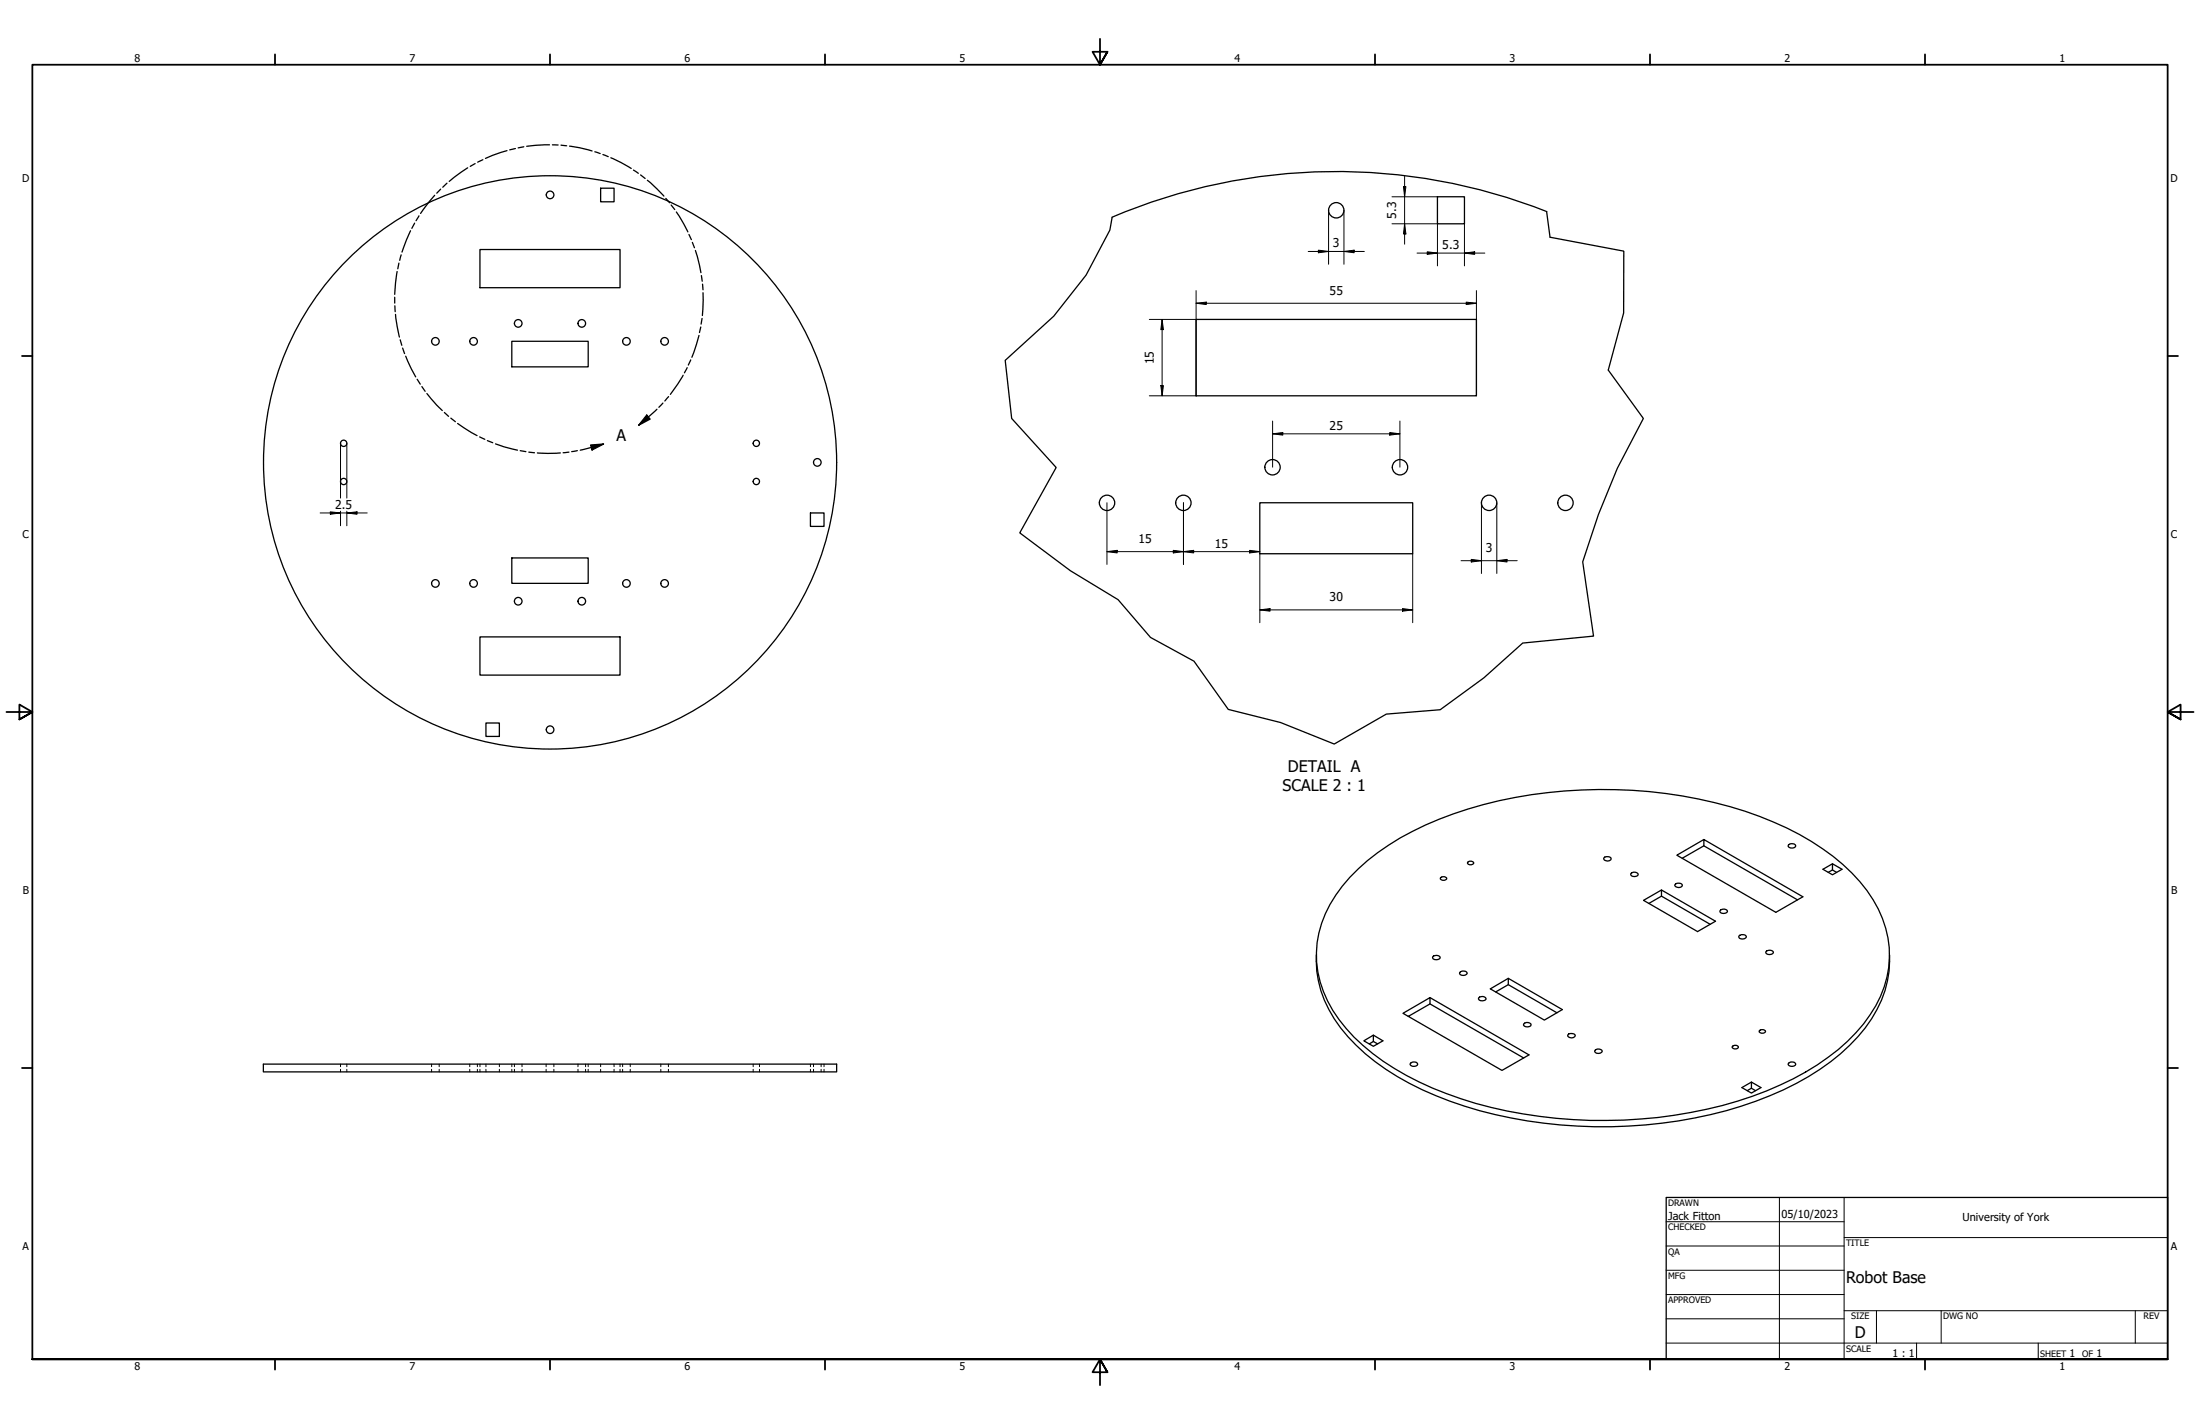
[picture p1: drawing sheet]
<svg xmlns="http://www.w3.org/2000/svg" width="864mm" height="559mm" viewBox="0 0 864 559" stroke-linecap="round" stroke-linejoin="round" font-family="sans-serif">
<!-- layer: Hidden (ANSI) -->
<g fill="none" stroke="#000" stroke-width=".39">
<path d="M133.7 417.6v1M133.7 419.6v1M136.1 417.6v1M136.1 419.6v1M169.4 417.6v1M169.4 419.6v1M172.4 417.6v1M172.4 419.6v1M184.4 417.6v1M184.4 419.6v1M187.4 417.6v1M187.4 419.6v1"/>
<path d="M188.4 417.6v1M188.4 419.6v1M190.8 417.6v1M190.8 419.6v1M196 417.6v1M196 419.6v1M200.9 417.6v1M200.9 419.6v1M201.9 417.6v1M201.9 419.6v1M204.9 417.6v1M204.9 419.6v1"/>
<path d="M214.4 417.6v1M214.4 419.6v1M217.4 417.6v1M217.4 419.6v1M226.9 417.6v1M226.9 419.6v1M229.9 417.6v1M229.9 419.6v1M230.9 417.6v1M230.9 419.6v1M235.8 417.6v1M235.8 419.6v1"/>
<path d="M241 417.6v1M241 419.6v1M243.4 417.6v1M243.4 419.6v1M244.4 417.6v1M244.4 419.6v1M247.4 417.6v1M247.4 419.6v1M259.4 417.6v1M259.4 419.6v1M262.4 417.6v1M262.4 419.6v1"/>
<path d="M295.7 417.6v1M295.7 419.6v1M298.1 417.6v1M298.1 419.6v1M318.1 417.6v1M318.1 419.6v1M319.3 417.6v1M319.3 419.6v1M322.3 417.6v1M322.3 419.6v1M323.5 417.6v1M323.5 419.6v1"/>
</g>
<!-- layer: Visible (ANSI) -->
<g fill="none" stroke="#000" stroke-width=".51">
<path d="M235.8 73.9h5.2v5.3h-5.2zM564.3 77.2h10.6v10.6h-10.6zM188.4 97.9h55v15h-55zM607.2 83a225 225 0 0 0-170.7 2.2M200.9 133.9h30v10.1h-30zM469.5 125.3h110.1v30h-110.1zM494.5 197.3h60v20h-60zM200.9 218.9h30v10h-30zM318.1 201.3h5.4v5.3h-5.4zM188.4 249.9h55v15h-55zM190.8 283.7h5.2v5.3h-5.2zM576.4 338.1a1.37 1.37 0 0 1 2.1 .7 1.35 1.35 0 0 1-1.3 .6 1.35 1.35 0 0 1-1.1-.9z"/>
<path d="M629.5 336.7a1.8 1.8 0 0 1 3 .4 1.59 1.59 0 0 1-1.6 .8 1.59 1.59 0 0 1-1.4-1.2zM668.8 329.4l-10.6 6.2 38.9 22.4 10.6-6.1-38.9-22.5v2.5l-8.5 4.9M668.8 331.9l36.8 21.2M702 331.7a1.8 1.8 0 0 1 2.9 .3 1.84 1.84 0 0 1-3 .1zM719.3 339l-3.7 2.1 3.7 2.2 3.8-2.2-3.8-2.1v2.4l-1.6 .9M533.2 340.9a103 103 0 0 1 37.4-21.6 184.7 184.7 0 0 1 120.1 1.1 97.7 97.7 0 0 1 39.4 25.5 42.1 42.1 0 0 1 10.6 37.5 54.5 54.5 0 0 1-19.1 28.5 127.3 127.3 0 0 1-58 24.7 185 185 0 0 1-95.8-7.5 97.7 97.7 0 0 1-39.4-25.6 41.6 41.6 0 0 1-9.6-41.2 53.6 53.6 0 0 1 14.4-21.4zM565.4 344.6a1.41 1.41 0 0 1 2.5 .3 1.41 1.41 0 0 1-2.5-.3zM640.1 342.8a1.8 1.8 0 0 1 3 .4 1.78 1.78 0 0 1-3 .1zM652.2 349.2l-7 4.1 21.2 12.3 7-4.1-21.2-12.3v2.5l-4.9 2.8M652.2 351.7l19.1 11M657.5 347.2a1.8 1.8 0 0 1 2.9 .3 1.8 1.8 0 0 1-3 0zM675.5 357a1.82 1.82 0 0 1 2.6 .7 1.88 1.88 0 0 1-3 .1z"/>
<path d="M719.3 341.4l1.6 .9M516.7 374.8a43.8 43.8 0 0 0 12.4 32 96.4 96.4 0 0 0 40.1 25.3 184.3 184.3 0 0 0 120.1 0 99 99 0 0 0 40-25.3 44.6 44.6 0 0 0 12.4-32M562.4 375.5a1.79 1.79 0 0 1 2.9 .4 1.89 1.89 0 0 1-2.9 0zM682.6 367.3a1.87 1.87 0 0 1 2.9 .4 1.84 1.84 0 0 1-2.9 .1zM693.5 373.1a1.87 1.87 0 0 1 2.7 .7 1.84 1.84 0 0 1-3 .1zM561.3 391.5l38.9 22.5-10.6 6.1-38.9-22.5 10.6-6.1v2.5l-8.5 4.8M561.3 394l36.8 21.2M573 381.6a1.87 1.87 0 0 1 2.9 .4 1.84 1.84 0 0 1-2.9 .1zM580.4 391.7a1.79 1.79 0 0 1 3 .3 1.89 1.89 0 0 1-3 0zM592.1 383.9l-7.1 4.1 21.2 12.3 7.1-4.1-21.2-12.3v2.5l-5 2.9M592.1 386.4l19.1 11M103.4 417.6h225v3h-225z"/>
<path d="M539.1 406.2l-3.7 2.2 3.7 2.2 3.8-2.2-3.8-2.2v2.5l-1.6 .9M539.1 408.7l1.7 .9M553.6 417.3a1.8 1.8 0 0 1 2.9 .3 1.84 1.84 0 0 1-3 .2zM598.1 401.8a1.8 1.8 0 0 1 2.9 .3 1.84 1.84 0 0 1-3 .2zM615.8 405.8a1.97 1.97 0 0 1 2.6 .7 1.8 1.8 0 0 1-3 0zM626 412.2a1.81 1.81 0 0 1 3 .4 1.84 1.84 0 0 1-3 .1zM680 410.7a1.35 1.35 0 0 1 1.3-.6 1.35 1.35 0 0 1 1.1 1 1.37 1.37 0 0 1-1.4 .6 1.37 1.37 0 0 1-1-1zM690.6 404.6a1.41 1.41 0 0 1 2.4 .3 1.41 1.41 0 0 1-2.4-.3zM702 417.3a1.8 1.8 0 0 1 2.9 .3 1.84 1.84 0 0 1-3 .2zM687.5 424.6l-3.7 2.2 3.7 2.1 3.8-2.1-3.8-2.2v2.4l-1.6 1M687.5 427l1.6 1"/>
<circle cx="215.9" cy="76.5" r="1.49"/>
<circle cx="524.5" cy="82.5" r="3"/>
<circle cx="170.9" cy="134" r="1.49"/>
<circle cx="185.9" cy="134" r="1.49"/>
<circle cx="203.4" cy="126.9" r="1.49"/>
<circle cx="228.4" cy="126.9" r="1.49"/>
<circle cx="245.9" cy="134" r="1.49"/>
<circle cx="260.9" cy="134" r="1.49"/>
<circle cx="134.9" cy="174" r="1.24"/>
<circle cx="296.9" cy="174" r="1.24"/>
<circle cx="134.9" cy="188.9" r="1.24"/>
<circle cx="215.9" cy="181.5" r="112.5"/>
<circle cx="296.9" cy="188.9" r="1.24"/>
<circle cx="320.8" cy="181.5" r="1.49"/>
<circle cx="434.6" cy="197.3" r="3"/>
<circle cx="464.5" cy="197.3" r="3"/>
<circle cx="499.5" cy="183.4" r="3"/>
<circle cx="549.6" cy="183.4" r="3"/>
<circle cx="584.5" cy="197.3" r="3"/>
<circle cx="614.5" cy="197.3" r="3"/>
<circle cx="170.9" cy="228.9" r="1.49"/>
<circle cx="185.9" cy="228.9" r="1.49"/>
<circle cx="203.4" cy="235.9" r="1.49"/>
<circle cx="228.4" cy="235.9" r="1.49"/>
<circle cx="245.9" cy="228.9" r="1.49"/>
<circle cx="260.9" cy="228.9" r="1.49"/>
<circle cx="215.9" cy="286.4" r="1.49"/>
</g>
<!-- layer: Break Line (ANSI) -->
<path d="M607.1 83.1l1.4 10 28.9 5.5-.1 24.2-6 22.4 13.8 19-10.2 19.6-7.5 18.1-6.1 18.6 4.2 29.1-27.8 2.7-15.2 13.7-17.2 12.5-21.1 1.7-20.5 11.8-21-8.5-20.5-5.1-13.5-18.9-17.1-9.4-12.7-14.8-18.7-11.3-19.9-14.9 14.3-25.6-17.5-19.3-2.5-22.8 19-17.3 12.7-16.2 9.4-17.6 .9-5" fill="none" stroke="#000" stroke-width=".51"/>
<!-- layer: Detail Boundary (ANSI) -->
<g fill="none" stroke="#000" stroke-width=".51">
<path d="M199 59.1l-8.4 3.1M202.3 58.3l-2.2 .5M205.6 57.6l-2.2 .4M215.7 56.8l-8.9 .6M216.9 56.8l2.2 .1M220.2 57l2.2 .2M223.6 57.3l3.9 .7 4.9 1.2M233.5 59.6l2.1 .7M170.6 76.6l-5.5 7.2M173 74.2l-1.6 1.6M175.5 71.9l-1.7 1.6M183.6 65.8l-7.3 5.4"/>
<path d="M186.5 64.2l-1.9 1.1M189.5 62.7l-2 .9M236.7 60.6l2.1 .9M239.8 61.9l4 1.9 4 2.3M248.7 66.7l1.9 1.3M251.5 68.6l1.7 1.4M254.1 70.7l6.5 6.3M261.4 77.9l1.4 1.7M161.2 90.6l-3.4 8.3M162.8 87.6l-1.1 2M164.5 84.7l-1.2 1.9M263.5 80.5l1.4 1.7"/>
<path d="M265.5 83.2l4.5 7.8M270.4 92l1 2M271.8 95.1l.8 2.1M273 98.3l2.1 8.7M154.9 116.6v2.3M155.9 106.6l-1 8.9M156.6 103.3l-.5 2.2M157.5 100l-.6 2.2M275.3 108.1l.4 2.3M275.8 111.5l.2 2.2M276 114.9l-.3 8.9M155 120l.1 2.3"/>
<path d="M155.3 123.4l1.5 8.9M157.1 133.3l.6 2.2M158.1 136.6l.7 2.1M159.3 139.8l3.9 8.1M274.4 131.6l-2.8 8.6M275.1 128.3l-.5 2.2M275.6 125l-.4 2.2M163.8 148.8l1.2 1.9M165.6 151.7l1.3 1.8M167.6 154.4l6 6.7M260.2 158.2l-1.6 1.6M262.4 155.6l-1.4 1.8"/>
<path d="M268.2 147.3l-5.1 7.4M269.7 144.3l-1 2M271.1 141.2l-.9 2.1M174.4 161.9l1.7 1.5M177 164.1l1.8 1.4M179.6 166.2l7.7 4.7M188.3 171.4l2 1M191.3 172.9l2.1 .8M194.5 174.2l8.6 2.5M204.2 176.8l2.2 .4M207.6 177.4l2.2 .3M210.9 177.7h9.1"/>
<path d="M223.3 177.4l-2.3 .3M226.6 176.8l-2.2 .4M231.8 174.6l5.1-.4-4.5 2.4zM236.9 174.2l-9.1 2.5M253.9 162.9l1.3 1.6-4.5 2.4zM257.9 160.6l-7.2 6.3"/>
</g>
<g fill="#000">
<path d="M231.8 174.6l5.1-.4-4.5 2.4z" fill-rule="evenodd"/>
<path d="M253.9 162.9l1.3 1.6-4.5 2.4z" fill-rule="evenodd"/>
</g>
<!-- layer: Border (ANSI) -->
<g fill="none" stroke="#000" stroke-width=".7">
<path d="M431.8 15.2v10.2l-2.9-5.1h5.8l-2.9 5.1 2.9-5.1M107.9 21.3v4.1M215.9 21.3v4.1M323.8 21.3v4.1M539.8 21.3v4.1M647.7 21.3v4.1M755.6 21.3v4.1M8.6 139.7h4.1M850.9 139.7h4.1M2.5 279.4h10.2l-5.1-2.9v5.8l5.1-2.9-5.1 2.9M861.1 279.4h-10.2l5.1-2.9v5.8l-5.1-2.9 5.1 2.9M8.6 419.1h4.1"/>
<path d="M850.9 419.1h4.1M12.7 533.4v-508h838.2v508h-838.2h838.2M107.9 533.4v4.1M215.9 533.4v4.1M323.8 533.4v4.1M434.7 538.5l-2.9-5.1 2.9 5.1h-5.8l2.9-5.1v10.2M539.8 533.4v4.1M647.7 533.4v4.1M755.6 533.4v4.1"/>
</g>
<!-- layer: Title (ANSI) -->
<g fill="none" stroke="#000" stroke-width=".39">
<path d="M654 479.4h69.9M698.5 469.9v63.5M723.9 469.9v63.5M654 488.9h69.9M654 498.5h69.9M723.9 485.6h127M654 508h69.9M654 517.5h69.9M723.9 514.3h127M736.6 514.3v12.7M762 514.3v12.7M838.2 514.3v12.7"/>
<path d="M654 527h196.9M752.3 527v6.4M800.1 527v6.4"/>
</g>
<path d="M654 469.9h196.9v63.5h-196.9z" fill="none" stroke="#000" stroke-width=".51"/>
<!-- layer: Dimension (ISO) -->
<g fill="none" stroke="#000" stroke-width=".39">
<path d="M546.4 77.2h17.9M550.9 73.2h1l-.5 4zM551.4 69.2v26.6M513.5 98.7h22.1M517.5 98.2l4 .5-4 .5zM521.5 82.5v21.2M527.6 98.7l4-.5v1zM527.6 82.5v21.2M546.4 87.8h17.9v16.5M551.4 87.8l.5 4h-1zM556.3 99.3h26.6M560.3 98.8l4 .5-4 .5z"/>
<path d="M574.9 99.3l4-.5v1zM574.9 87.8v16.5M469.5 119l4-.4v.9zM469.5 119h110.1M469.5 114v41.3h-18.3M575.6 118.6l4 .4-4 .5zM579.6 114v41.3M451.2 125.3h18.3M456.2 125.3l.5 4h-1zM456.2 125.3v30M455.7 151.3h1l-.5 4zM133.7 173.9v21.6"/>
<path d="M136.1 173.9v21.6M499.6 170.2l4-.5v1.1zM499.6 170.2h49.9M499.6 165.2v18.1M545.5 169.7l4 .5-4 .6zM549.5 165.2v18.1M434.5 197.3v24.2M464.6 197.3v24.2M581.5 197.3v27.7M587.6 197.3v27.7M125.7 201.3h18.4M129.7 200.9l4 .4-4 .5z"/>
<path d="M133.7 200.6v5.7M136.1 201.3l4-.4v.9zM136.1 200.6v5.7M434.5 216.5l4-.5v1zM434.5 216.5h60M460.6 216l4 .5-4 .5zM464.6 216.5l4-.5v1zM490.5 216l4 .5-4 .5zM494.5 217.3v27M554.5 217.3v27M577.5 219.5l4 .5-4 .5zM494.5 239.3l4-.5v1z"/>
<path d="M494.5 239.3h60M550.5 238.8l4 .5-4 .5zM573.5 220h22.1M587.6 220l4-.5v1z"/>
</g>
<g fill="#000">
<path d="M550.9 73.2h1l-.5 4z" fill-rule="evenodd"/>
<path d="M517.5 98.2l4 .5-4 .5z" fill-rule="evenodd"/>
<path d="M527.6 98.7l4-.5v1z" fill-rule="evenodd"/>
<path d="M551.4 87.8l.5 4h-1z" fill-rule="evenodd"/>
<path d="M560.3 98.8l4 .5-4 .5z" fill-rule="evenodd"/>
<path d="M574.9 99.3l4-.5v1z" fill-rule="evenodd"/>
<path d="M469.5 119l4-.4v.9z" fill-rule="evenodd"/>
<path d="M575.6 118.6l4 .4-4 .5z" fill-rule="evenodd"/>
<path d="M456.2 125.3l.5 4h-1z" fill-rule="evenodd"/>
<path d="M455.7 151.3h1l-.5 4z" fill-rule="evenodd"/>
<path d="M499.6 170.2l4-.5v1.1z" fill-rule="evenodd"/>
<path d="M545.5 169.7l4 .5-4 .6z" fill-rule="evenodd"/>
<path d="M129.7 200.9l4 .4-4 .5z" fill-rule="evenodd"/>
<path d="M136.1 201.3l4-.4v.9z" fill-rule="evenodd"/>
<path d="M434.5 216.5l4-.5v1z" fill-rule="evenodd"/>
<path d="M460.6 216l4 .5-4 .5z" fill-rule="evenodd"/>
<path d="M464.6 216.5l4-.5v1z" fill-rule="evenodd"/>
<path d="M490.5 216l4 .5-4 .5z" fill-rule="evenodd"/>
<path d="M587.6 220l4-.5v1z" fill-rule="evenodd"/>
<path d="M494.5 239.3l4-.5v1z" fill-rule="evenodd"/>
<path d="M550.5 238.8l4 .5-4 .5z" fill-rule="evenodd"/>
<path d="M577.5 219.5l4 .5-4 .5z" fill-rule="evenodd"/>
</g>
<g font-size="6.3">
<text x="242.1" y="173.1">A</text>
<text x="505.6" y="303.1">DETAIL A</text>
<text x="503.5" y="310.6">SCALE 2 : 1</text>
<text x="724.7" y="503.4">Robot Base</text>
<text x="728.1" y="524.9">D</text>
</g>
<g font-size="4.8">
<text x="548.1" y="85.9" transform="rotate(-90 548.1 85.9)">5.3</text>
<text x="523.2" y="97.1">3</text>
<text x="566.2" y="97.7">5.3</text>
<text x="521.9" y="115.7">55</text>
<text x="452.9" y="142.9" transform="rotate(-90 452.9 142.9)">15</text>
<text x="521.9" y="168.7">25</text>
<text x="131.6" y="199.8">2.5</text>
<text x="446.9" y="213.2">15</text>
<text x="476.9" y="214.9">15</text>
<text x="583.2" y="216.7">3</text>
<text x="521.9" y="236">30</text>
</g>
<g font-size="4.3">
<text x="654.8" y="478.6">Jack Fitton</text>
<text x="699.3" y="478">05/10/2023</text>
<text x="770.4" y="479">University of York</text>
</g>
<g font-size="4.2">
<text x="52.8" y="24.4">8</text>
<text x="160.8" y="24.4">7</text>
<text x="268.7" y="24.4">6</text>
<text x="376.7" y="24.4">5</text>
<text x="484.6" y="24.4">4</text>
<text x="592.6" y="24.4">3</text>
<text x="700.5" y="24.4">2</text>
<text x="808.5" y="24.4">1</text>
<text x="8.8" y="71.4">D</text>
<text x="852" y="71.4">D</text>
<text x="8.9" y="211.1">C</text>
<text x="852.2" y="211.1">C</text>
<text x="9" y="350.8">B</text>
<text x="852.2" y="350.8">B</text>
<text x="8.9" y="490.5">A</text>
<text x="852.2" y="490.5">A</text>
<text x="742.9" y="532.6">1 : 1</text>
<text x="812.4" y="532.6">1</text>
<text x="823" y="532.6">1</text>
<text x="52.8" y="537.5">8</text>
<text x="160.8" y="537.5">7</text>
<text x="268.7" y="537.5">6</text>
<text x="376.7" y="537.5">5</text>
<text x="484.6" y="537.5">4</text>
<text x="592.6" y="537.5">3</text>
<text x="700.5" y="537.5">2</text>
<text x="808.5" y="537.5">1</text>
</g>
<g font-size="3.5">
<text x="654.8" y="473.2">DRAWN</text>
<text x="654.8" y="482.8">CHECKED</text>
<text x="724.7" y="488.9">TITLE</text>
<text x="654.8" y="492.3">QA</text>
<text x="654.8" y="501.8">MFG</text>
<text x="654.8" y="511.4">APPROVED</text>
<text x="726.7" y="517.7">SIZE</text>
<text x="762.8" y="517.7">DWG NO</text>
<text x="841.4" y="517.7">REV</text>
<text x="724.7" y="530.4">SCALE</text>
<text x="800.9" y="532.6">SHEET</text>
<text x="817.4" y="532.6">OF</text>
</g>
</svg>
